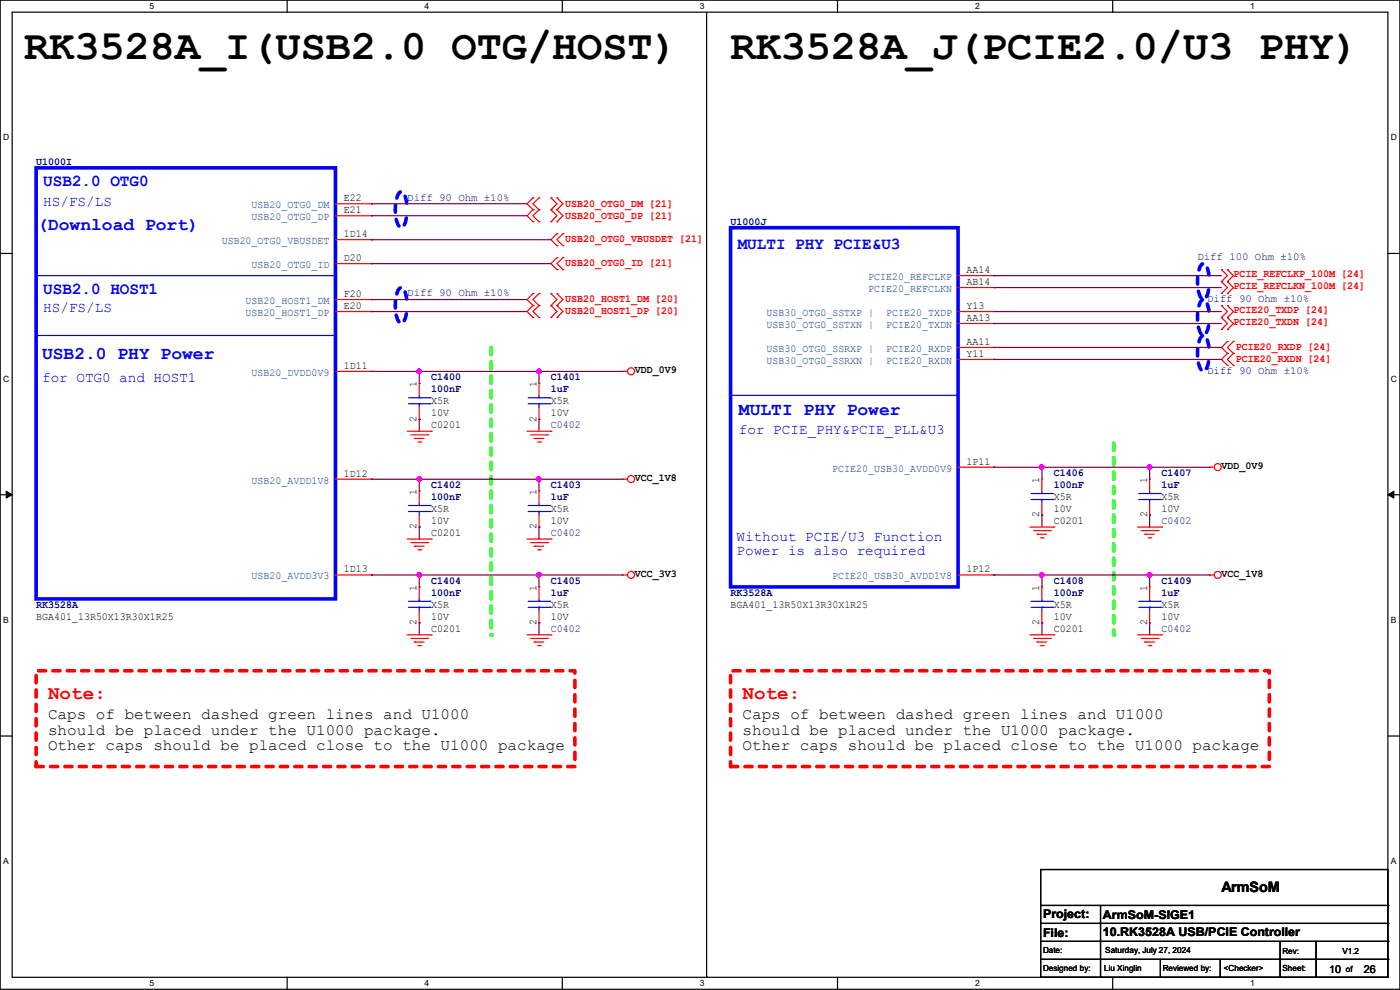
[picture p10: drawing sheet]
<svg xmlns="http://www.w3.org/2000/svg" width="297mm" height="210mm" viewBox="0 0 297 210" stroke-linecap="round" stroke-linejoin="round" font-family="sans-serif">
<g fill="none" stroke="#000" stroke-width=".25">
<path d="M0 0h297v209.8h-297zM2.6 2.6h291.8v204.7h-291.8zM60.9 0v2.6M119.3 0v2.6M177.7 0v2.6M236.1 0v2.6M0 53.8h2.6M294.4 53.8h2.6M0 104.9h2.6M294.4 104.9h2.6M0 156.1h2.6M294.4 156.1h2.6"/>
<path d="M60.9 207.3v2.5M119.3 207.3v2.5M177.7 207.3v2.5M236.1 207.3v2.5"/>
</g>
<path d="M1.3 104.2l1.3 .7-1.3 .8zM294.4 104.9l1.3-.7v1.5z" fill="#000"/>
<path d="M1.3 104.2l1.3 .7-1.3 .8zM294.4 104.9l1.3-.7v1.5z" fill="none" stroke="#000" stroke-width=".21"/>
<path d="M104.2 73.7v61" fill="none" stroke="#01ff00" stroke-width=".76" stroke-dasharray="1.5 1.5"/>
<circle cx="104.2" cy="134.7" r=".38" fill="#01ff00" stroke-dasharray="1.5 1.5"/>
<path d="M236.3 94v40.7" fill="none" stroke="#01ff00" stroke-width=".76" stroke-dasharray="1.5 1.5"/>
<circle cx="236.3" cy="134.7" r=".38" fill="#01ff00" stroke-dasharray="1.5 1.5"/>
<path d="M7.7 142.3h114.3v20.3h-114.3zM155 142.3h114.3v20.3h-114.3z" fill="none" stroke="#f00" stroke-width=".76" stroke-dasharray="1.5 1.5"/>
<path d="M86.3 43.1l-.1-.7a2.1 2.1 0 0 0-1.1-1.7 1.6 1.6 0 0 0-1 1.4 8.9 8.9 0 0 0 .5 5.8l.5 .4a1.53 1.53 0 0 0 1-1.4l.2-1.5M256.5 58.4l-.2-.7a2.1 2.1 0 0 0-1-1.8 1.6 1.6 0 0 0-1 1.4 8.9 8.9 0 0 0 .4 5.8l.6 .4a1.53 1.53 0 0 0 .9-1.3l.3-1.5M86.3 63.4l-.1-.7a2.1 2.1 0 0 0-1.1-1.7 1.6 1.6 0 0 0-1 1.4 8.9 8.9 0 0 0 .5 5.8l.5 .4a1.53 1.53 0 0 0 1-1.4l.2-1.4M256.5 66l-.2-.7a2.1 2.1 0 0 0-1-1.8 1.6 1.6 0 0 0-1 1.5 8.9 8.9 0 0 0 .4 5.7l.6 .4a1.53 1.53 0 0 0 .9-1.3l.3-1.5M256.5 73.6l-.2-.7a2.1 2.1 0 0 0-1-1.7 1.6 1.6 0 0 0-1 1.4 8.9 8.9 0 0 0 .4 5.8l.6 .3a1.53 1.53 0 0 0 .9-1.3l.3-1.5" fill="none" stroke="#00f" stroke-width=".76" stroke-dasharray="1.5 1.5"/>
<g fill="none" stroke="#000" stroke-width=".25">
<path d="M149.9 2.6v204.7M220.8 184.4h73.6v22.9h-73.6zM220.8 192.1h73.6M220.8 195.9h73.6M220.8 199.7h73.6M233.5 192.1v15.2M271.6 199.7v7.6M279.2 199.7v7.6M294.4 192.1h.1M294.4 195.9h.1M294.4 199.7h.1M149.9 207.3h.1"/>
<path d="M220.8 203.5h73.6M233.5 207.3h.1M246.2 207.3h.1M246.2 203.5v3.8M258.9 207.3h.1M258.9 203.5v3.8M271.6 207.3h.1M279.2 207.3h.1M294.4 203.5h.1"/>
</g>
<g fill="none" stroke="#f00" stroke-width=".25">
<path d="M71.2 43.2h7.6M71.2 45.8h7.6M71.2 50.8h7.6M71.2 55.9h7.6M78.8 43.2h.1M78.8 45.8h.1M78.8 50.8h.1M78.8 55.9h.1M113.1 42h.1M113.1 44.5h.1M113.1 47h.1M113.1 42l-1.3 1.2 1.3 1.3"/>
<path d="M113.1 44.5l-1.3 1.3 1.3 1.2M114.3 44.5h.1M114.3 42h.1M114.3 47h.1M114.3 42l-1.2 1.2 1.2 1.3M114.3 44.5l-1.2 1.3 1.2 1.2M116.9 44.5h.1M116.9 42h.1M116.9 47h.1M116.9 42l1.3 1.2-1.3 1.3M116.9 44.5l1.3 1.3-1.3 1.2M118.2 44.5h.1"/>
<path d="M118.2 42h.1M118.2 47h.1M118.2 49.6h.1M118.2 52.1h.1M118.2 54.7h.1M118.2 57.2h.1M118.2 42l1.2 1.2-1.2 1.3M118.2 44.5l1.2 1.3-1.2 1.2M118.2 49.6l-1.3 1.2 1.3 1.3M118.2 54.7l-1.3 1.2 1.3 1.3M119.4 52.1h.1M119.4 49.6h.1"/>
<path d="M119.4 57.2h.1M119.4 54.7h.1M119.4 49.6l-1.2 1.2 1.2 1.3M119.4 54.7l-1.2 1.2 1.2 1.3M203.2 58.5h7.7M210.9 58.5h.1M259.1 59.7h.1M259.1 57.2h.1M259.1 57.2l1.3 1.3-1.3 1.2M259.1 59.7l1.3 1.3-1.3 1.3M260.4 59.7h.1M260.4 57.2h.1"/>
<path d="M260.4 57.2l1.3 1.3-1.3 1.2M260.4 59.7l1.3 1.3-1.3 1.3M71.2 78.8h7.6M71.2 66.1h7.6M71.2 63.5h7.6M78.8 63.5h.1M78.8 66.1h.1M78.8 78.8h.1M113.1 62.3h.1M113.1 64.8h.1M113.1 67.4h.1M113.1 62.3l-1.3 1.2 1.3 1.3"/>
<path d="M113.1 64.8l-1.3 1.3 1.3 1.3M114.3 64.8h.1M114.3 62.3h.1M114.3 67.4h.1M114.3 62.3l-1.2 1.2 1.2 1.3M114.3 64.8l-1.2 1.3 1.2 1.3M116.9 64.8h.1M116.9 62.3h.1M116.9 67.4h.1M116.9 62.3l1.3 1.2-1.3 1.3M116.9 64.8l1.3 1.3-1.3 1.3M118.2 64.8h.1"/>
<path d="M118.2 62.3h.1M118.2 67.4h.1M118.2 62.3l1.2 1.2-1.2 1.3M118.2 64.8l1.2 1.3-1.2 1.3M132.1 78.8h.1M132.1 78.8h1M203.2 66.1h7.7M203.2 68.6h7.7M203.2 73.7h7.7M203.2 76.2h7.7M203.2 61h7.7M210.9 66.1h.1"/>
<path d="M210.9 68.6h.1M210.9 73.7h.1M210.9 76.2h.1M210.9 61h.1M259.1 67.4h.1M259.1 64.8h.1M259.1 69.9h.1M259.1 62.3h.1M259.1 64.8l1.3 1.3-1.3 1.3M259.1 67.4l1.3 1.2-1.3 1.3M260.4 67.4h.1M260.4 64.8h.1"/>
<path d="M260.4 69.9h.1M260.4 72.4h.1M260.4 75h.1M260.4 77.5h.1M260.4 62.3h.1M260.4 64.8l1.3 1.3-1.3 1.3M260.4 67.4l1.3 1.2-1.3 1.3M260.4 72.4l-1.3 1.3 1.3 1.3M260.4 75l-1.3 1.2 1.3 1.3M261.7 75h.1M261.7 72.4h.1M261.7 77.5h.1"/>
<path d="M261.7 72.4l-1.3 1.3 1.3 1.3M261.7 75l-1.3 1.2 1.3 1.3M86.4 91.5h5.1M87.2 92.2h3.5M87.9 93h.1M87.9 93h2.1M88.7 93.8h.5M88.9 81.3h.1M88.9 88.9h.1M88.9 81.3v2.6M88.9 86.4v2.5M89.2 93.8h.1"/>
<path d="M90.7 92.2h.1M91.5 91.5h.1M111.8 91.5h5.1M112.6 92.2h3.5M113.3 93h.1M113.3 93h2.1M114.1 93.8h.5M114.3 81.3h.1M114.3 88.9h.1M114.3 81.3v2.6M114.3 86.4v2.5M114.6 93.8h.1"/>
<path d="M116.1 92.2h.1M116.9 91.5h.1M203.2 99.1h7.7M210.9 99.1h.1M256.6 99.1h.1M256.6 99.1h1M71.2 101.6h7.6M78.8 101.6h.1M86.4 114.3h5.1M87.2 115.1h3.5M87.9 115.9h.1M87.9 115.9h2.1"/>
<path d="M88.7 116.6h.5M88.9 104.2h.1M88.9 111.8h.1M88.9 104.2v2.5M88.9 109.3v2.5M89.2 116.6h.1M90.7 115.1h.1M91.5 114.3h.1M111.8 114.3h5.1M112.6 115.1h3.5M113.3 115.9h.1M113.3 115.9h2.1"/>
<path d="M114.1 116.6h.5M114.3 104.2h.1M114.3 111.8h.1M114.3 104.2v2.5M114.3 109.3v2.5M114.6 116.6h.1M116.1 115.1h.1M116.9 114.3h.1M132.1 101.6h.1M132.1 101.6h1M218.5 111.8h5.1M219.2 112.6h3.6"/>
<path d="M220 113.3h.1M220 113.3h2M220.8 114.1h.5M221 101.6h.1M221 109.3h.1M221 101.6v2.6M221 106.7v2.6M221.3 114.1h.1M222.8 112.6h.1M223.6 111.8h.1M241.3 111.8h5.1M242.1 112.6h3.6"/>
<path d="M242.9 113.3h.1M242.9 113.3h2M243.6 114.1h.5M243.9 101.6h.1M243.9 109.3h.1M243.9 101.6v2.6M243.9 106.7v2.6M244.1 114.1h.1M245.7 112.6h.1M246.4 111.8h.1M71.2 122h7.6M78.8 122h.1"/>
<path d="M86.4 134.7h5.1M87.2 135.4h3.5M87.9 136.2h.1M87.9 136.2h2.1M88.7 136.9h.5M88.9 124.5h.1M88.9 132.1h.1M88.9 124.5v2.5M88.9 129.6v2.5M89.2 136.9h.1M90.7 135.4h.1M91.5 134.7h.1"/>
<path d="M111.8 134.7h5.1M112.6 135.4h3.5M113.3 136.2h.1M113.3 136.2h2.1M114.1 136.9h.5M114.3 124.5h.1M114.3 132.1h.1M114.3 124.5v2.5M114.3 129.6v2.5M114.6 136.9h.1M116.1 135.4h.1M116.9 134.7h.1"/>
<path d="M132.1 122h.1M132.1 122h1M203.2 122h7.7M210.9 122h.1M218.5 134.7h5.1M219.2 135.4h3.6M220 136.2h.1M220 136.2h2M220.8 136.9h.5M221 124.5h.1M221 132.1h.1M221 124.5v2.5"/>
<path d="M221 129.6v2.5M221.3 136.9h.1M222.8 135.4h.1M223.6 134.7h.1M241.3 134.7h5.1M242.1 135.4h3.6M242.9 136.2h.1M242.9 136.2h2M243.6 136.9h.5M243.9 124.5h.1M243.9 132.1h.1M243.9 124.5v2.5"/>
<path d="M243.9 129.6v2.5M244.1 136.9h.1M245.7 135.4h.1M246.4 134.7h.1M256.6 122h.1M256.6 122h1"/>
<circle cx="133.9" cy="78.8" r=".74"/>
<circle cx="258.3" cy="99.1" r=".74"/>
<circle cx="133.9" cy="101.6" r=".74"/>
<circle cx="133.9" cy="121.9" r=".74"/>
<circle cx="258.3" cy="121.9" r=".74"/>
</g>
<g fill="none" stroke="#00f" stroke-width=".25">
<path d="M7.7 58.5h63.5M71.2 58.5h.1M7.7 71.2h63.5M71.2 71.2h.1M86.7 85.6h4.5M86.7 84.4h4.5M88.9 84.4h.1M88.9 85.6h.1M88.9 83.9v.5M88.9 85.6v.8M91.2 85.6h.1M91.2 84.4h.1"/>
<path d="M112.1 85.6h4.5M112.1 84.4h4.5M114.3 84.4h.1M114.3 85.6h.1M114.3 83.9v.5M114.3 85.6v.8M116.6 85.6h.1M116.6 84.4h.1M155 83.9h.1M155 83.9h48.2M86.7 108.5h4.5M86.7 107.2h4.5"/>
<path d="M88.9 107.2h.1M88.9 108.5h.1M88.9 106.7v.5M88.9 108.5v.8M91.2 108.5h.1M91.2 107.2h.1M112.1 108.5h4.5M112.1 107.2h4.5M114.3 107.2h.1M114.3 108.5h.1M114.3 106.7v.5M114.3 108.5v.8"/>
<path d="M116.6 108.5h.1M116.6 107.2h.1M218.7 106h4.6M218.7 104.7h4.6M221 104.7h.1M221 106h.1M221 104.2v.5M221 106v.7M223.3 106h.1M223.3 104.7h.1M241.6 106h4.6M241.6 104.7h4.6"/>
<path d="M243.9 104.7h.1M243.9 106h.1M243.9 104.2v.5M243.9 106v.7M246.2 106h.1M246.2 104.7h.1M86.7 128.8h4.5M86.7 127.6h4.5M88.9 127.6h.1M88.9 128.8h.1M88.9 127v.6M88.9 128.8v.8"/>
<path d="M91.2 128.8h.1M91.2 127.6h.1M112.1 128.8h4.5M112.1 127.6h4.5M114.3 127.6h.1M114.3 128.8h.1M114.3 127v.6M114.3 128.8v.8M116.6 128.8h.1M116.6 127.6h.1M218.7 128.8h4.6M218.7 127.6h4.6"/>
<path d="M221 127.6h.1M221 128.8h.1M221 127v.6M221 128.8v.8M223.3 128.8h.1M223.3 127.6h.1M241.6 128.8h4.6M241.6 127.6h4.6M243.9 127.6h.1M243.9 128.8h.1M243.9 127v.6M243.9 128.8v.8"/>
<path d="M246.2 128.8h.1M246.2 127.6h.1"/>
</g>
<path d="M7.7 35.6h63.5v91.4h-63.5zM155 48.3h48.2v76.2h-48.2z" fill="none" stroke="#00f" stroke-width=".76"/>
<g fill="none" stroke="#7f003f" stroke-width=".25">
<path d="M78.8 50.8h.1M78.8 50.8h38.1M88.9 88.9h.1M88.9 88.9v2.6M210.9 99.1h.1M210.9 99.1h33M221 99.1h.1M88.9 101.6h.1M88.9 111.8h.1M88.9 101.6v2.6M88.9 111.8v2.5M114.3 101.6h.1"/>
<path d="M114.3 101.6v2.6M221 109.3h.1M221 109.3v2.5M88.9 122h.1M88.9 132.1h.1M88.9 122v2.5M88.9 132.1v2.6M114.3 122h.1M114.3 122h17.8M210.9 122h.1M210.9 122h10.1M221 132.1h.1"/>
<path d="M221 132.1v2.6"/>
</g>
<circle cx="243.9" cy="99.1" r=".49" fill="#f0f"/>
<circle cx="243.9" cy="99.1" r=".49" fill="none" stroke="#f0f" stroke-width=".25"/>
<circle cx="221" cy="99.1" r=".49" fill="#f0f"/>
<circle cx="221" cy="99.1" r=".49" fill="none" stroke="#f0f" stroke-width=".25"/>
<g fill="none" stroke="#7f003f" stroke-width=".25">
<path d="M88.9 78.8h.1M88.9 78.8v2.5M114.3 78.8h.1M114.3 78.8v2.5M114.3 78.8h17.8M114.3 88.9h.1M114.3 88.9v2.6M221 99.1h.1M221 99.1v2.5M243.9 99.1h.1M243.9 99.1v2.5M243.9 99.1h12.7"/>
<path d="M114.3 111.8h.1M114.3 101.6h.1M114.3 111.8v2.5M114.3 101.6h17.8M243.9 109.3h.1M243.9 109.3v2.5M114.3 132.1h.1M114.3 122h.1M114.3 122v2.5M114.3 132.1v2.6M221 122h.1M221 122v2.5"/>
<path d="M221 122h35.6M243.9 132.1h.1M243.9 122h.1M243.9 132.1v2.6"/>
</g>
<circle cx="243.9" cy="121.9" r=".49" fill="#f0f"/>
<circle cx="243.9" cy="121.9" r=".49" fill="none" stroke="#f0f" stroke-width=".25"/>
<circle cx="221" cy="121.9" r=".49" fill="#f0f"/>
<circle cx="221" cy="121.9" r=".49" fill="none" stroke="#f0f" stroke-width=".25"/>
<g fill="none" stroke="#7f003f" stroke-width=".25">
<path d="M78.8 43.2h.1M78.8 45.8h.1M78.8 55.9h.1M78.8 43.2h33M78.8 45.8h33M78.8 55.9h38.1M78.8 78.8h.1M78.8 63.5h.1M78.8 66.1h.1M78.8 78.8h10.1M78.8 63.5h33M78.8 66.1h33"/>
<path d="M78.8 101.6h.1M78.8 101.6h10.1M78.8 122h.1M78.8 122h35.5M88.9 122h.1M243.9 122h.1M243.9 122v2.5"/>
</g>
<circle cx="114.3" cy="121.9" r=".49" fill="#f0f"/>
<circle cx="114.3" cy="121.9" r=".49" fill="none" stroke="#f0f" stroke-width=".25"/>
<circle cx="88.9" cy="121.9" r=".49" fill="#f0f"/>
<circle cx="88.9" cy="121.9" r=".49" fill="none" stroke="#f0f" stroke-width=".25"/>
<path d="M88.9 78.8h.1M88.9 78.8h25.4" fill="none" stroke="#7f003f" stroke-width=".25"/>
<circle cx="114.3" cy="78.8" r=".49" fill="#f0f"/>
<circle cx="114.3" cy="78.8" r=".49" fill="none" stroke="#f0f" stroke-width=".25"/>
<circle cx="88.9" cy="78.8" r=".49" fill="#f0f"/>
<circle cx="88.9" cy="78.8" r=".49" fill="none" stroke="#f0f" stroke-width=".25"/>
<path d="M88.9 101.6h.1M88.9 101.6h25.4" fill="none" stroke="#7f003f" stroke-width=".25"/>
<circle cx="114.3" cy="101.6" r=".49" fill="#f0f"/>
<circle cx="114.3" cy="101.6" r=".49" fill="none" stroke="#f0f" stroke-width=".25"/>
<circle cx="88.9" cy="101.6" r=".49" fill="#f0f"/>
<circle cx="88.9" cy="101.6" r=".49" fill="none" stroke="#f0f" stroke-width=".25"/>
<path d="M210.9 58.5h.1M210.9 58.5h48.2M210.9 66.1h.1M210.9 68.6h.1M210.9 73.7h.1M210.9 76.2h.1M210.9 61h.1M210.9 66.1h48.2M210.9 68.6h48.2M210.9 73.7h48.2M210.9 76.2h48.2M210.9 61h48.2" fill="none" stroke="#7f003f" stroke-width=".25"/>
<circle cx="243.9" cy="99.1" r=".49" fill="#f0f"/>
<circle cx="243.9" cy="99.1" r=".49" fill="none" stroke="#f0f" stroke-width=".25"/>
<circle cx="221" cy="99.1" r=".49" fill="#f0f"/>
<circle cx="221" cy="99.1" r=".49" fill="none" stroke="#f0f" stroke-width=".25"/>
<circle cx="243.9" cy="121.9" r=".49" fill="#f0f"/>
<circle cx="243.9" cy="121.9" r=".49" fill="none" stroke="#f0f" stroke-width=".25"/>
<circle cx="221" cy="121.9" r=".49" fill="#f0f"/>
<circle cx="221" cy="121.9" r=".49" fill="none" stroke="#f0f" stroke-width=".25"/>
<circle cx="114.3" cy="121.9" r=".49" fill="#f0f"/>
<circle cx="114.3" cy="121.9" r=".49" fill="none" stroke="#f0f" stroke-width=".25"/>
<circle cx="88.9" cy="121.9" r=".49" fill="#f0f"/>
<circle cx="88.9" cy="121.9" r=".49" fill="none" stroke="#f0f" stroke-width=".25"/>
<circle cx="114.3" cy="78.8" r=".49" fill="#f0f"/>
<circle cx="114.3" cy="78.8" r=".49" fill="none" stroke="#f0f" stroke-width=".25"/>
<circle cx="88.9" cy="78.8" r=".49" fill="#f0f"/>
<circle cx="88.9" cy="78.8" r=".49" fill="none" stroke="#f0f" stroke-width=".25"/>
<circle cx="114.3" cy="101.6" r=".49" fill="#f0f"/>
<circle cx="114.3" cy="101.6" r=".49" fill="none" stroke="#f0f" stroke-width=".25"/>
<circle cx="88.9" cy="101.6" r=".49" fill="#f0f"/>
<circle cx="88.9" cy="101.6" r=".49" fill="none" stroke="#f0f" stroke-width=".25"/>
<g font-size="8.9">
<text x="5.1" y="12.5">RK3528A_I(USB2.0 OTG/HOST)</text>
<text x="155" y="12.5">RK3528A_J(PCIE2.0/U3 PHY)</text>
</g>
<g font-size="4.1" fill="#f00">
<text x="10.2" y="148.3">Note:</text>
<text x="157.5" y="148.3">Note:</text>
</g>
<g font-size="3.8" fill="#00f">
<text x="7.9" y="48.7">(Download Port)</text>
<text x="8.9" y="76.2">USB2.0 PHY Power</text>
<text x="156.8" y="88.1">MULTI PHY Power</text>
</g>
<g font-size="3.6" fill="#00f">
<text x="9.2" y="39.5">USB2.0 OTG0</text>
<text x="156.5" y="52.7">MULTI PHY PCIE&amp;U3</text>
<text x="9.2" y="62.4">USB2.0 HOST1</text>
</g>
<g font-size="3.3">
<text x="10.2" y="152.5">Caps of between dashed green lines and U1000</text>
<text x="10.2" y="155.8">should be placed under the U1000 package.</text>
<text x="157.5" y="152.5">Caps of between dashed green lines and U1000</text>
<text x="157.5" y="155.8">should be placed under the U1000 package.</text>
<text x="10.2" y="159.1">Other caps should be placed close to the U1000 package</text>
<text x="157.5" y="159.1">Other caps should be placed close to the U1000 package</text>
</g>
<g font-size="3" fill="#00f">
<text x="9.2" y="43.6">HS/FS/LS</text>
<text x="9.2" y="66.2">HS/FS/LS</text>
<text x="8.9" y="80.9">for OTG0 and HOST1</text>
<text x="156.8" y="92.1">for PCIE_PHY&amp;PCIE_PLL&amp;U3</text>
<text x="156.3" y="114.7">Without PCIE/U3 Function</text>
<text x="156.3" y="117.8">Power is also required</text>
</g>
<text font-size="3" x="259.1" y="189.3">ArmSoM</text>
<g font-size="2.5">
<text x="221.3" y="194.7">Project:</text>
<text x="234" y="194.9">ArmSoM-SIGE1</text>
<text x="221.3" y="198.8">File:</text>
<text x="234" y="198.5">10.RK3528A USB/PCIE Controller</text>
</g>
<g font-size="2.3" fill="#00007f">
<text x="7.7" y="34.9">U1000I</text>
<text x="86.4" y="42.5">Diff 90 Ohm ±10%</text>
<text x="155" y="47.6">U1000J</text>
<text x="254" y="55.2">Diff 100 Ohm ±10%</text>
<text x="86.4" y="62.9">Diff 90 Ohm ±10%</text>
<text x="256.1" y="64.1">Diff 90 Ohm ±10%</text>
<text x="91.5" y="80.6">C1400</text>
<text x="91.5" y="83.2">100nF</text>
<text x="116.9" y="80.6">C1401</text>
<text x="116.9" y="83.2">1uF</text>
<text x="256.1" y="79.4">Diff 90 Ohm ±10%</text>
<text x="116.9" y="90.8">C0402</text>
<text x="223.6" y="101">C1406</text>
<text x="246.4" y="101">C1407</text>
<text x="91.5" y="103.5">C1402</text>
<text x="91.5" y="106">100nF</text>
<text x="116.9" y="103.5">C1403</text>
<text x="116.9" y="106">1uF</text>
<text x="223.6" y="103.5">100nF</text>
<text x="246.4" y="103.5">1uF</text>
<text x="116.9" y="113.7">C0402</text>
<text x="246.4" y="111.1">C0402</text>
<text x="91.5" y="123.8">C1404</text>
<text x="116.9" y="123.8">C1405</text>
<text x="223.6" y="123.8">C1408</text>
<text x="246.4" y="123.8">C1409</text>
<text x="7.7" y="128.9">RK3528A</text>
<text x="91.5" y="126.4">100nF</text>
<text x="116.9" y="126.4">1uF</text>
<text x="155" y="126.4">RK3528A</text>
<text x="223.6" y="126.4">100nF</text>
<text x="246.4" y="126.4">1uF</text>
<text x="116.9" y="134">C0402</text>
<text x="246.4" y="134">C0402</text>
</g>
<g font-size="2.3" fill="#003f7f">
<text x="53.4" y="44.2">USB20_OTG0_DM</text>
<text x="53.4" y="46.7">USB20_OTG0_DP</text>
<text x="47" y="51.8">USB20_OTG0_VBUSDET</text>
<text x="53.4" y="56.9">USB20_OTG0_ID</text>
<text x="184.2" y="59.4">PCIE20_REFCLKP</text>
<text x="52.1" y="64.5">USB20_HOST1_DM</text>
<text x="184.2" y="61.9">PCIE20_REFCLKN</text>
<text x="52.1" y="67">USB20_HOST1_DP</text>
<text x="162.6" y="67">USB30_OTG0_SSTXP |</text>
<text x="162.6" y="69.6">USB30_OTG0_SSTXN |</text>
<text x="188" y="67">PCIE20_TXDP</text>
<text x="188" y="69.6">PCIE20_TXDN</text>
<text x="162.6" y="74.6">USB30_OTG0_SSRXP |</text>
<text x="162.6" y="77.2">USB30_OTG0_SSRXN |</text>
<text x="188" y="74.6">PCIE20_RXDP</text>
<text x="188" y="77.2">PCIE20_RXDN</text>
<text x="53.4" y="79.7">USB20_DVDD0V9</text>
<text x="176.6" y="100">PCIE20_USB30_AVDD0V9</text>
<text x="53.4" y="102.6">USB20_AVDD1V8</text>
<text x="53.4" y="122.9">USB20_AVDD3V3</text>
<text x="176.6" y="122.9">PCIE20_USB30_AVDD1V8</text>
</g>
<g font-size="2.3">
<text x="72.9" y="42.7">E22</text>
<text x="72.9" y="45.2">E21</text>
<text x="72.9" y="50.3">1D14</text>
<text x="72.9" y="55.4">D20</text>
<text x="205" y="57.9">AA14</text>
<text x="72.9" y="63">F20</text>
<text x="72.9" y="65.5">E20</text>
<text x="205" y="65.5">Y13</text>
<text x="205" y="60.5">AB14</text>
<text x="205" y="68.1">AA13</text>
<text x="205" y="73.2">AA11</text>
<text x="205" y="75.7">Y11</text>
<text x="72.9" y="78.2">1D11</text>
<text x="88.4" y="82.1" transform="rotate(-90 88.4 82.1)">1</text>
<text x="113.8" y="82.1" transform="rotate(-90 113.8 82.1)">1</text>
<text x="134.7" y="79.1">VDD_0V9</text>
<text x="88.4" y="89.5" transform="rotate(-90 88.4 89.5)">2</text>
<text x="91.5" y="85.7">X5R</text>
<text x="91.5" y="88.3">10V</text>
<text x="113.8" y="89.5" transform="rotate(-90 113.8 89.5)">2</text>
<text x="116.9" y="85.7">X5R</text>
<text x="116.9" y="88.3">10V</text>
<text x="91.5" y="90.8">C0201</text>
<text x="72.9" y="101.1">1D12</text>
<text x="134.7" y="102">VCC_1V8</text>
<text x="205" y="98.6">1P11</text>
<text x="259.1" y="99.4">VDD_0V9</text>
<text x="88.4" y="104.9" transform="rotate(-90 88.4 104.9)">1</text>
<text x="113.8" y="104.9" transform="rotate(-90 113.8 104.9)">1</text>
<text x="220.5" y="102.4" transform="rotate(-90 220.5 102.4)">1</text>
<text x="223.6" y="106">X5R</text>
<text x="243.3" y="102.4" transform="rotate(-90 243.3 102.4)">1</text>
<text x="246.4" y="106">X5R</text>
<text x="88.4" y="112.3" transform="rotate(-90 88.4 112.3)">2</text>
<text x="91.5" y="113.7">C0201</text>
<text x="91.5" y="108.6">X5R</text>
<text x="91.5" y="111.1">10V</text>
<text x="113.8" y="112.3" transform="rotate(-90 113.8 112.3)">2</text>
<text x="116.9" y="108.6">X5R</text>
<text x="116.9" y="111.1">10V</text>
<text x="220.5" y="109.8" transform="rotate(-90 220.5 109.8)">2</text>
<text x="223.6" y="111.1">C0201</text>
<text x="223.6" y="108.6">10V</text>
<text x="243.3" y="109.8" transform="rotate(-90 243.3 109.8)">2</text>
<text x="246.4" y="108.6">10V</text>
<text x="72.9" y="121.4">1D13</text>
<text x="88.4" y="125.3" transform="rotate(-90 88.4 125.3)">1</text>
<text x="113.8" y="125.3" transform="rotate(-90 113.8 125.3)">1</text>
<text x="134.7" y="122.3">VCC_3V3</text>
<text x="205" y="121.4">1P12</text>
<text x="220.5" y="125.3" transform="rotate(-90 220.5 125.3)">1</text>
<text x="243.3" y="125.3" transform="rotate(-90 243.3 125.3)">1</text>
<text x="259.1" y="122.3">VCC_1V8</text>
<text x="7.7" y="131.4">BGA401_13R50X13R30X1R25</text>
<text x="91.5" y="128.9">X5R</text>
<text x="91.5" y="131.4">10V</text>
<text x="116.9" y="128.9">X5R</text>
<text x="116.9" y="131.4">10V</text>
<text x="155" y="128.9">BGA401_13R50X13R30X1R25</text>
<text x="223.6" y="128.9">X5R</text>
<text x="223.6" y="131.4">10V</text>
<text x="246.4" y="128.9">X5R</text>
<text x="246.4" y="131.4">10V</text>
<text x="88.4" y="132.6" transform="rotate(-90 88.4 132.6)">2</text>
<text x="91.5" y="134">C0201</text>
<text x="113.8" y="132.6" transform="rotate(-90 113.8 132.6)">2</text>
<text x="220.5" y="132.6" transform="rotate(-90 220.5 132.6)">2</text>
<text x="223.6" y="134">C0201</text>
<text x="243.3" y="132.6" transform="rotate(-90 243.3 132.6)">2</text>
<text x="282" y="206.3">10</text>
<text x="289.3" y="206.3">26</text>
</g>
<g font-size="2.3" fill="#f00">
<text x="119.9" y="43.8">USB20_OTG0_DM [21]</text>
<text x="119.9" y="46.4">USB20_OTG0_DP [21]</text>
<text x="119.9" y="51.4">USB20_OTG0_VBUSDET [21]</text>
<text x="119.9" y="56.5">USB20_OTG0_ID [21]</text>
<text x="261.7" y="58.8">PCIE_REFCLKP_100M [24]</text>
<text x="119.9" y="64.1">USB20_HOST1_DM [20]</text>
<text x="261.7" y="61.3">PCIE_REFCLKN_100M [24]</text>
<text x="119.9" y="66.7">USB20_HOST1_DP [20]</text>
<text x="261.7" y="66.4">PCIE20_TXDP [24]</text>
<text x="261.7" y="69">PCIE20_TXDN [24]</text>
<text x="262.2" y="74.3">PCIE20_RXDP [24]</text>
<text x="262.2" y="76.8">PCIE20_RXDN [24]</text>
</g>
<g font-size="1.8">
<text x="31.7" y="1.9">5</text>
<text x="90.1" y="1.9">4</text>
<text x="148.5" y="1.9">3</text>
<text x="206.8" y="1.9">2</text>
<text x="265.2" y="1.9">1</text>
<text x=".7" y="29.8">D</text>
<text x="295.1" y="29.8">D</text>
<text x=".7" y="80.9">C</text>
<text x="295.1" y="80.9">C</text>
<text x=".7" y="132.1">B</text>
<text x="295.1" y="132.1">B</text>
<text x=".7" y="183.3">A</text>
<text x="295.1" y="183.3">A</text>
<text x="221.3" y="202.1">Date:</text>
<text x="234.5" y="202.1">Saturday, July 27, 2024</text>
<text x="272.1" y="202.3">Rev:</text>
<text x="284.8" y="202.3">V1.2</text>
<text x="31.7" y="209.2">5</text>
<text x="90.1" y="209.2">4</text>
<text x="148.5" y="209.2">3</text>
<text x="206.8" y="209.2">2</text>
<text x="221.3" y="205.9">Designed by:</text>
<text x="234.2" y="205.9">Liu Xinglin</text>
<text x="246.7" y="205.9">Reviewed by:</text>
<text x="259.6" y="205.9">&lt;Checker&gt;</text>
<text x="265.2" y="209.2">1</text>
<text x="272.1" y="205.9">Sheet:</text>
<text x="285.5" y="206.1">of</text>
</g>
</svg>
